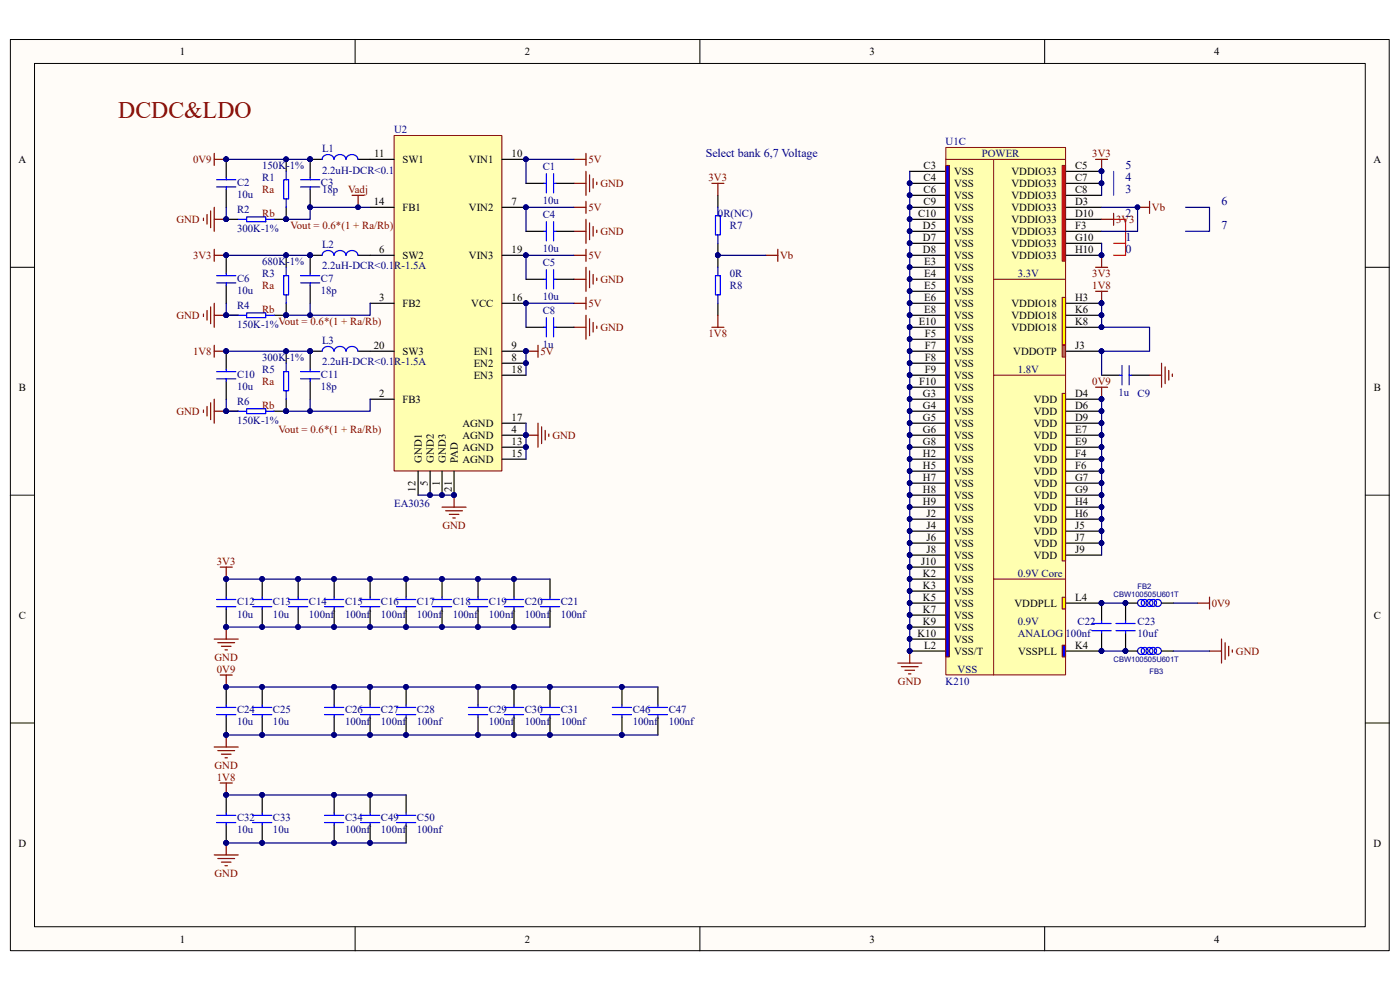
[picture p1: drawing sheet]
<svg xmlns="http://www.w3.org/2000/svg" width="297mm" height="210mm" viewBox="0 0 297 210" stroke-linecap="round" stroke-linejoin="round" font-family="sans-serif">
<path d="M2.2 8.4h292.5v193.3h-292.5z" fill="#fffcf8"/>
<path d="M2.2 8.4h292.5v193.3h-292.5z" fill="none" stroke="#000" stroke-width=".21"/>
<path d="M7.4 13.5h282.2v183.1h-282.2z" fill="#fffcf8"/>
<g fill="none" stroke="#000" stroke-width=".21">
<path d="M7.3 13.5h282.3v183.1h-282.3zM75.3 8.4v5.1M148.5 8.4v5.1M221.6 8.4v5.1M2.2 56.7h5.1M289.7 56.7h5.1M2.2 105h5.1M289.7 105h5.1M2.2 153.4h5.1M289.7 153.4h5.1M75.3 196.6v5.1M148.5 196.6v5.1"/>
<path d="M221.6 196.6v5.1"/>
</g>
<path d="M200.7 31.3h25.4v111.9h-25.4z" fill="#ffffb0"/>
<path d="M200.7 31.3h25.4v111.9h-25.4z" fill="none" stroke="#800000" stroke-width=".21"/>
<g fill="none" stroke="#000" stroke-width=".25">
<path d="M193 36.4h7.6M193 38.9h7.6M226.1 36.4h7.6M226.1 38.9h7.6M193 41.4h7.6M193 44h7.6M193 46.5h7.6M193 49.1h7.6M193 51.6h7.6M193 54.2h7.6M193 56.7h7.6M193 59.2h7.6"/>
<path d="M226.1 41.4h7.6M226.1 44h7.6M226.1 46.5h7.6M226.1 49.1h7.6M226.1 51.6h7.6M226.1 54.2h7.6M193 61.8h7.6M193 64.3h7.6M193 66.9h7.6M193 69.4h7.6M193 72h7.6M193 74.5h7.6"/>
<path d="M193 77.1h7.6M193 79.6h7.6M226.1 64.3h7.6M226.1 66.9h7.6M226.1 69.4h7.6M226.1 74.5h7.6M193 84.7h7.6M193 87.2h7.6M193 89.8h7.6M193 92.3h7.6M193 94.9h7.6M193 97.4h7.6"/>
<path d="M193 100h7.6M193 82.1h7.6M226.1 84.7h7.6M226.1 87.2h7.6M226.1 89.8h7.6M226.1 92.3h7.6M226.1 94.9h7.6M226.1 97.4h7.6M226.1 100h7.6M193 102.5h7.6M193 105h7.6M193 107.6h7.6"/>
<path d="M193 110.1h7.6M193 112.7h7.6M193 115.2h7.6M193 117.8h7.6M226.1 102.5h7.6M226.1 105h7.6M226.1 107.6h7.6M226.1 110.1h7.6M226.1 112.7h7.6M226.1 115.2h7.6M226.1 117.8h7.6M193 120.3h7.6"/>
<path d="M193 122.9h7.6M193 125.4h7.6M193 138.1h7.6M193 127.9h7.6M193 130.5h7.6M193 133h7.6M193 135.6h7.6M226.1 138.1h7.6M226.1 127.9h7.6"/>
</g>
<g fill="#000080" stroke="#000080" stroke-width=".21">
<circle cx="193" cy="38.9" r=".48"/>
<circle cx="233.7" cy="36.3" r=".48"/>
<circle cx="193" cy="41.4" r=".48"/>
<circle cx="233.7" cy="38.9" r=".48"/>
<circle cx="193" cy="44" r=".48"/>
<circle cx="193" cy="46.5" r=".48"/>
<circle cx="233.7" cy="84.7" r=".48"/>
<circle cx="193" cy="49" r=".48"/>
<circle cx="233.7" cy="87.2" r=".48"/>
<circle cx="193" cy="51.6" r=".48"/>
<circle cx="193" cy="54.1" r=".48"/>
<circle cx="233.7" cy="89.8" r=".48"/>
<circle cx="193" cy="56.7" r=".48"/>
<circle cx="193" cy="59.2" r=".48"/>
<circle cx="193" cy="61.8" r=".48"/>
<circle cx="193" cy="64.3" r=".48"/>
<circle cx="233.7" cy="92.3" r=".48"/>
<circle cx="193" cy="66.9" r=".48"/>
<circle cx="233.7" cy="94.8" r=".48"/>
<circle cx="193" cy="69.4" r=".48"/>
<circle cx="233.7" cy="97.4" r=".48"/>
<circle cx="193" cy="71.9" r=".48"/>
<circle cx="233.7" cy="99.9" r=".48"/>
<circle cx="193" cy="74.5" r=".48"/>
<circle cx="193" cy="77" r=".48"/>
<circle cx="193" cy="79.6" r=".48"/>
<circle cx="193" cy="82.1" r=".48"/>
<circle cx="193" cy="84.7" r=".48"/>
<circle cx="193" cy="87.2" r=".48"/>
<circle cx="193" cy="89.8" r=".48"/>
<circle cx="193" cy="92.3" r=".48"/>
<circle cx="233.7" cy="102.5" r=".48"/>
<circle cx="193" cy="94.8" r=".48"/>
<circle cx="233.7" cy="105" r=".48"/>
<circle cx="193" cy="97.4" r=".48"/>
<circle cx="233.7" cy="64.3" r=".48"/>
<circle cx="233.7" cy="107.6" r=".48"/>
<circle cx="193" cy="99.9" r=".48"/>
<circle cx="233.7" cy="110.1" r=".48"/>
<circle cx="193" cy="102.5" r=".48"/>
<circle cx="193" cy="105" r=".48"/>
<circle cx="193" cy="107.6" r=".48"/>
<circle cx="233.7" cy="54.1" r=".48"/>
<circle cx="193" cy="110.1" r=".48"/>
<circle cx="233.7" cy="74.5" r=".48"/>
<circle cx="193" cy="112.6" r=".48"/>
<circle cx="233.7" cy="112.6" r=".48"/>
<circle cx="193" cy="115.2" r=".48"/>
<circle cx="233.7" cy="115.2" r=".48"/>
<circle cx="193" cy="117.7" r=".48"/>
<circle cx="193" cy="120.3" r=".48"/>
<circle cx="193" cy="122.8" r=".48"/>
<circle cx="193" cy="125.4" r=".48"/>
<circle cx="233.7" cy="138.1" r=".48"/>
<circle cx="193" cy="127.9" r=".48"/>
<circle cx="233.7" cy="66.9" r=".48"/>
<circle cx="193" cy="130.5" r=".48"/>
<circle cx="233.7" cy="69.4" r=".48"/>
<circle cx="193" cy="133" r=".48"/>
<circle cx="193" cy="135.5" r=".48"/>
<circle cx="193" cy="138.1" r=".48"/>
<circle cx="233.7" cy="127.9" r=".48"/>
</g>
<path d="M225.4 35.1h.7v20.3h-.7z" fill="#f00"/>
<path d="M225.3 35.1h.8v20.3h-.8z" fill="none" stroke="#800000" stroke-width=".21"/>
<path d="M225.4 63.1h.7v10.1h-.7z" fill="#f90"/>
<path d="M225.3 63.1h.8v10.1h-.8z" fill="none" stroke="#800000" stroke-width=".21"/>
<path d="M225.4 83.5h.7v35.5h-.7z" fill="#ff0"/>
<path d="M225.3 83.4h.8v35.6h-.8z" fill="none" stroke="#800000" stroke-width=".21"/>
<path d="M225.4 73.3h.7v2.4h-.7z" fill="#e69138"/>
<path d="M225.3 73.3h.8v2.4h-.8z" fill="none" stroke="#800000" stroke-width=".21"/>
<path d="M225.4 126.7h.7v2.5h-.7z" fill="#f1c232"/>
<path d="M225.3 126.7h.8v2.5h-.8z" fill="none" stroke="#800000" stroke-width=".21"/>
<path d="M200.7 35.1h.7v104.3h-.7z" fill="#00f"/>
<path d="M200.7 35.1h.7v104.3h-.7z" fill="none" stroke="#800000" stroke-width=".21"/>
<path d="M225.4 136.9h.7v2.5h-.7z" fill="#00f"/>
<path d="M200.6 33.8h25.5M210.8 33.8v109.4M210.8 59.2h15.3M210.8 79.6h15.3M210.8 122.9h15.3M225.3 136.9h.8v2.5h-.8z" fill="none" stroke="#800000" stroke-width=".21"/>
<g fill="#000080" stroke="#000080" stroke-width=".21">
<circle cx="193" cy="38.9" r=".48"/>
<circle cx="233.7" cy="36.3" r=".48"/>
<circle cx="193" cy="41.4" r=".48"/>
<circle cx="233.7" cy="38.9" r=".48"/>
<circle cx="193" cy="44" r=".48"/>
<circle cx="193" cy="46.5" r=".48"/>
<circle cx="233.7" cy="84.7" r=".48"/>
<circle cx="193" cy="49" r=".48"/>
<circle cx="233.7" cy="87.2" r=".48"/>
<circle cx="193" cy="51.6" r=".48"/>
<circle cx="193" cy="54.1" r=".48"/>
<circle cx="233.7" cy="89.8" r=".48"/>
<circle cx="193" cy="56.7" r=".48"/>
<circle cx="193" cy="59.2" r=".48"/>
<circle cx="193" cy="61.8" r=".48"/>
<circle cx="193" cy="64.3" r=".48"/>
<circle cx="233.7" cy="92.3" r=".48"/>
<circle cx="193" cy="66.9" r=".48"/>
<circle cx="233.7" cy="94.8" r=".48"/>
<circle cx="193" cy="69.4" r=".48"/>
<circle cx="233.7" cy="97.4" r=".48"/>
<circle cx="193" cy="71.9" r=".48"/>
<circle cx="233.7" cy="99.9" r=".48"/>
<circle cx="193" cy="74.5" r=".48"/>
<circle cx="193" cy="77" r=".48"/>
<circle cx="193" cy="79.6" r=".48"/>
<circle cx="193" cy="82.1" r=".48"/>
<circle cx="193" cy="84.7" r=".48"/>
<circle cx="193" cy="87.2" r=".48"/>
<circle cx="193" cy="89.8" r=".48"/>
<circle cx="193" cy="92.3" r=".48"/>
<circle cx="233.7" cy="102.5" r=".48"/>
<circle cx="193" cy="94.8" r=".48"/>
<circle cx="233.7" cy="105" r=".48"/>
<circle cx="193" cy="97.4" r=".48"/>
<circle cx="233.7" cy="64.3" r=".48"/>
<circle cx="233.7" cy="107.6" r=".48"/>
<circle cx="193" cy="99.9" r=".48"/>
<circle cx="233.7" cy="110.1" r=".48"/>
<circle cx="193" cy="102.5" r=".48"/>
<circle cx="193" cy="105" r=".48"/>
<circle cx="193" cy="107.6" r=".48"/>
<circle cx="233.7" cy="54.1" r=".48"/>
<circle cx="193" cy="110.1" r=".48"/>
<circle cx="233.7" cy="74.5" r=".48"/>
<circle cx="193" cy="112.6" r=".48"/>
<circle cx="233.7" cy="112.6" r=".48"/>
<circle cx="193" cy="115.2" r=".48"/>
<circle cx="233.7" cy="115.2" r=".48"/>
<circle cx="193" cy="117.7" r=".48"/>
<circle cx="193" cy="120.3" r=".48"/>
<circle cx="193" cy="122.8" r=".48"/>
<circle cx="193" cy="125.4" r=".48"/>
<circle cx="233.7" cy="138.1" r=".48"/>
<circle cx="193" cy="127.9" r=".48"/>
<circle cx="233.7" cy="66.9" r=".48"/>
<circle cx="193" cy="130.5" r=".48"/>
<circle cx="233.7" cy="69.4" r=".48"/>
<circle cx="193" cy="133" r=".48"/>
<circle cx="193" cy="135.5" r=".48"/>
<circle cx="193" cy="138.1" r=".48"/>
<circle cx="233.7" cy="127.9" r=".48"/>
<circle cx="48" cy="33.8" r=".48"/>
<circle cx="65.8" cy="33.8" r=".48"/>
</g>
<g fill="none" stroke="#800000" stroke-width=".25">
<path d="M45.5 33.8h2.5M45.5 32.5v2.6M121.8 33.8h2.5M124.3 32.5v2.6M232.4 33.8h2.6M233.7 33.8v2.6M232.4 61.8h2.6M233.7 61.8v2.5M232.4 82.1h2.6M233.7 82.1v2.6M193 138.1v2.6M256.6 138.1h2.5"/>
<path d="M259.1 135.6v5.1M259.9 136.3v3.6M260.7 137.1v2M261.4 137.9v.5M190.5 140.7h5M191.2 141.4h3.6M192 142.2h2M192.7 142.9h.6"/>
</g>
<path d="M65.8 33.8h2.5M76 33.8h2.5" fill="none" stroke="#000" stroke-width=".25"/>
<path d="M70.8 33.8a1.27 1.27 0 0 0-1.2-1 1.27 1.27 0 0 0-1.3 1M73.4 33.8a1.27 1.27 0 0 0-1.3-1 1.27 1.27 0 0 0-1.2 1M75.9 33.8a1.27 1.27 0 0 0-1.2-1 1.27 1.27 0 0 0-1.3 1" fill="none" stroke="#00f" stroke-width=".25"/>
<path d="M83.7 28.8h22.8v71.1h-22.8z" fill="#ffffb0"/>
<path d="M83.6 28.7h22.9v71.2h-22.9z" fill="none" stroke="#800000" stroke-width=".21"/>
<g fill="none" stroke="#000" stroke-width=".25">
<path d="M48 33.8v3.8M60.7 33.8v2.6M65.8 33.8v3.8M78.5 33.8h5.1M106.5 33.8h5.1M111.6 38.9h3.8M118 38.9h3.8M48 40.2v3.8M48 54.2v3.8M48 46.5h2.5M60.7 44v2.5h-2.5M60.7 54.2v2.5"/>
<path d="M65.8 40.2v3.8M68.3 54.2h-2.5v3.8M76 54.2h7.6M78.5 44h5.1M106.5 54.2h5.1M106.5 44h5.1M111.6 49.1h3.8M111.6 59.2h3.8M118 49.1h3.8M118 59.2h3.8M152.3 41.4v2.6M152.3 51.6v5.1"/>
<path d="M48 60.5v3.8M48 74.5v3.8M48 66.9h2.5M60.7 64.3v2.6h-2.5M60.7 74.5v2.6M65.8 60.5v3.8M68.3 74.5h-2.5v3.8M76 74.5h7.6M78.5 64.3h5.1M106.5 64.3h5.1M106.5 77.1h5.1M106.5 74.5h5.1"/>
<path d="M106.5 79.6h5.1M111.6 69.4h3.8M118 69.4h3.8M152.3 64.3v2.6M233.7 79.6h3.8M240.1 79.6h3.8M48 80.9v3.8M48 87.2h2.5M60.7 84.7v2.5h-2.5M65.8 80.9v3.8M78.5 84.7h5.1M88.7 100v5"/>
<path d="M91.2 100v5M93.8 100v5M96.3 100v5M106.5 92.3h5.1M106.5 94.9h5.1M106.5 97.4h5.1M106.5 89.8h5.1M48 122.9v3.8M48 129.2v3.8M55.6 122.9v3.8M55.6 129.2v3.8M63.3 122.9v3.8"/>
<path d="M63.3 129.2v3.8M70.9 122.9v3.8M70.9 129.2v3.8M78.5 122.9v3.8M78.5 129.2v3.8M86.2 122.9v3.8M86.2 129.2v3.8M93.8 122.9v3.8M93.8 129.2v3.8M101.4 122.9v3.8M101.4 129.2v3.8M109 122.9v3.8"/>
<path d="M109 129.2v3.8M116.7 122.9v3.8M116.7 129.2v3.8M233.7 127.9v3.9M233.7 134.3v3.8M238.8 134.3v3.8h2.5M241.3 127.9h-2.5v3.9M246.4 127.9h2.6M246.4 138.1h2.6M48 145.7v3.9M48 152.1v3.8M55.6 145.7v3.9"/>
<path d="M55.6 152.1v3.8M70.9 145.7v3.9M70.9 152.1v3.8M78.5 145.7v3.9M78.5 152.1v3.8M86.2 145.7v3.9M86.2 152.1v3.8M101.4 145.7v3.9M101.4 152.1v3.8M109 145.7v3.9M109 152.1v3.8M116.7 145.7v3.9"/>
<path d="M116.7 152.1v3.8M131.9 145.7v3.9M131.9 152.1v3.8M139.6 145.7v3.9M139.6 152.1v3.8M48 168.6v3.9M48 175v3.8M55.6 168.6v3.9M55.6 175v3.8M70.9 168.6v3.9M70.9 175v3.8M78.5 168.6v3.9"/>
<path d="M78.5 175v3.8M86.2 168.6v3.9M86.2 175v3.8"/>
</g>
<g fill="#000080" stroke="#000080" stroke-width=".21">
<circle cx="93.8" cy="105" r=".48"/>
<circle cx="111.6" cy="92.3" r=".48"/>
<circle cx="91.2" cy="105" r=".48"/>
<circle cx="111.6" cy="44" r=".48"/>
<circle cx="111.6" cy="77" r=".48"/>
<circle cx="111.6" cy="74.5" r=".48"/>
<circle cx="111.6" cy="33.8" r=".48"/>
<circle cx="111.6" cy="94.8" r=".48"/>
<circle cx="111.6" cy="64.3" r=".48"/>
<circle cx="111.6" cy="54.1" r=".48"/>
<circle cx="96.3" cy="105" r=".48"/>
<circle cx="60.7" cy="33.8" r=".48"/>
<circle cx="60.7" cy="46.5" r=".48"/>
<circle cx="65.8" cy="44" r=".48"/>
<circle cx="65.8" cy="33.8" r=".48"/>
<circle cx="48" cy="33.8" r=".48"/>
<circle cx="48" cy="46.5" r=".48"/>
<circle cx="48" cy="74.5" r=".48"/>
<circle cx="65.8" cy="54.1" r=".48"/>
<circle cx="60.7" cy="54.1" r=".48"/>
<circle cx="60.7" cy="66.9" r=".48"/>
<circle cx="48" cy="54.1" r=".48"/>
<circle cx="48" cy="66.9" r=".48"/>
<circle cx="65.8" cy="74.5" r=".48"/>
<circle cx="60.7" cy="74.5" r=".48"/>
<circle cx="60.7" cy="87.2" r=".48"/>
<circle cx="48" cy="87.2" r=".48"/>
<circle cx="238.8" cy="127.9" r=".48"/>
<circle cx="238.8" cy="138.1" r=".48"/>
<circle cx="233.7" cy="127.9" r=".48"/>
<circle cx="233.7" cy="138.1" r=".48"/>
<circle cx="48" cy="133" r=".48"/>
<circle cx="48" cy="122.8" r=".48"/>
<circle cx="55.6" cy="133" r=".48"/>
<circle cx="55.6" cy="122.8" r=".48"/>
<circle cx="63.2" cy="133" r=".48"/>
<circle cx="63.2" cy="122.8" r=".48"/>
<circle cx="70.9" cy="133" r=".48"/>
<circle cx="70.9" cy="122.8" r=".48"/>
<circle cx="78.5" cy="133" r=".48"/>
<circle cx="78.5" cy="122.8" r=".48"/>
<circle cx="86.1" cy="133" r=".48"/>
<circle cx="86.1" cy="122.8" r=".48"/>
<circle cx="93.8" cy="133" r=".48"/>
<circle cx="93.8" cy="122.8" r=".48"/>
<circle cx="101.4" cy="133" r=".48"/>
<circle cx="101.4" cy="122.8" r=".48"/>
<circle cx="109" cy="133" r=".48"/>
<circle cx="109" cy="122.8" r=".48"/>
<circle cx="48" cy="155.9" r=".48"/>
<circle cx="48" cy="145.7" r=".48"/>
<circle cx="55.6" cy="155.9" r=".48"/>
<circle cx="55.6" cy="145.7" r=".48"/>
<circle cx="70.9" cy="155.9" r=".48"/>
<circle cx="70.9" cy="145.7" r=".48"/>
<circle cx="78.5" cy="155.9" r=".48"/>
<circle cx="78.5" cy="145.7" r=".48"/>
<circle cx="86.1" cy="155.9" r=".48"/>
<circle cx="86.1" cy="145.7" r=".48"/>
<circle cx="101.4" cy="155.9" r=".48"/>
<circle cx="101.4" cy="145.7" r=".48"/>
<circle cx="109" cy="155.9" r=".48"/>
<circle cx="109" cy="145.7" r=".48"/>
<circle cx="116.7" cy="155.9" r=".48"/>
<circle cx="116.7" cy="145.7" r=".48"/>
<circle cx="48" cy="178.8" r=".48"/>
<circle cx="48" cy="168.6" r=".48"/>
<circle cx="55.6" cy="178.8" r=".48"/>
<circle cx="55.6" cy="168.6" r=".48"/>
<circle cx="70.9" cy="178.8" r=".48"/>
<circle cx="70.9" cy="168.6" r=".48"/>
<circle cx="78.5" cy="178.8" r=".48"/>
<circle cx="78.5" cy="168.6" r=".48"/>
<circle cx="152.3" cy="54.1" r=".48"/>
<circle cx="233.7" cy="54.1" r=".48"/>
<circle cx="241.3" cy="44" r=".48"/>
<circle cx="76" cy="44" r=".48"/>
<circle cx="131.9" cy="155.9" r=".48"/>
<circle cx="131.9" cy="145.7" r=".48"/>
<circle cx="193" cy="38.9" r=".48"/>
<circle cx="193" cy="41.4" r=".48"/>
<circle cx="193" cy="44" r=".48"/>
<circle cx="193" cy="46.5" r=".48"/>
<circle cx="193" cy="49" r=".48"/>
<circle cx="193" cy="51.6" r=".48"/>
<circle cx="193" cy="54.1" r=".48"/>
<circle cx="193" cy="56.7" r=".48"/>
<circle cx="193" cy="59.2" r=".48"/>
<circle cx="193" cy="61.8" r=".48"/>
<circle cx="193" cy="64.3" r=".48"/>
<circle cx="193" cy="66.9" r=".48"/>
<circle cx="193" cy="69.4" r=".48"/>
<circle cx="193" cy="71.9" r=".48"/>
<circle cx="193" cy="74.5" r=".48"/>
<circle cx="193" cy="77" r=".48"/>
<circle cx="193" cy="79.6" r=".48"/>
<circle cx="193" cy="82.1" r=".48"/>
<circle cx="193" cy="84.7" r=".48"/>
<circle cx="193" cy="87.2" r=".48"/>
<circle cx="193" cy="89.8" r=".48"/>
<circle cx="193" cy="92.3" r=".48"/>
<circle cx="193" cy="94.8" r=".48"/>
<circle cx="193" cy="97.4" r=".48"/>
<circle cx="193" cy="99.9" r=".48"/>
<circle cx="193" cy="102.5" r=".48"/>
<circle cx="193" cy="105" r=".48"/>
<circle cx="193" cy="107.6" r=".48"/>
<circle cx="193" cy="110.1" r=".48"/>
<circle cx="193" cy="112.6" r=".48"/>
<circle cx="193" cy="115.2" r=".48"/>
<circle cx="193" cy="117.7" r=".48"/>
<circle cx="193" cy="120.3" r=".48"/>
<circle cx="193" cy="122.8" r=".48"/>
<circle cx="193" cy="125.4" r=".48"/>
<circle cx="193" cy="127.9" r=".48"/>
<circle cx="193" cy="130.5" r=".48"/>
<circle cx="193" cy="133" r=".48"/>
<circle cx="193" cy="135.5" r=".48"/>
<circle cx="193" cy="138.1" r=".48"/>
<circle cx="233.7" cy="84.7" r=".48"/>
<circle cx="233.7" cy="87.2" r=".48"/>
<circle cx="233.7" cy="89.8" r=".48"/>
<circle cx="233.7" cy="92.3" r=".48"/>
<circle cx="233.7" cy="94.8" r=".48"/>
<circle cx="233.7" cy="97.4" r=".48"/>
<circle cx="233.7" cy="99.9" r=".48"/>
<circle cx="233.7" cy="102.5" r=".48"/>
<circle cx="233.7" cy="105" r=".48"/>
<circle cx="233.7" cy="107.6" r=".48"/>
<circle cx="233.7" cy="110.1" r=".48"/>
<circle cx="233.7" cy="112.6" r=".48"/>
<circle cx="233.7" cy="115.2" r=".48"/>
<circle cx="65.8" cy="66.9" r=".48"/>
<circle cx="65.8" cy="87.2" r=".48"/>
<circle cx="233.7" cy="36.3" r=".48"/>
<circle cx="233.7" cy="38.9" r=".48"/>
<circle cx="233.7" cy="74.5" r=".48"/>
<circle cx="233.7" cy="69.4" r=".48"/>
<circle cx="233.7" cy="66.9" r=".48"/>
<circle cx="233.7" cy="64.3" r=".48"/>
</g>
<g fill="none" stroke="#00f" stroke-width=".25">
<path d="M46 38.1h4M46 39.7h4M48 37.6v.5M48 39.7v.5M60.2 38.1h1v4.1h-1zM60.7 36.4v1.7M63.8 38.1h4M63.8 39.7h4M65.8 37.6v.5M65.8 39.7v.5M115.4 38.9h.5M115.9 36.9v4"/>
<path d="M117.4 36.9v4M117.4 38.9h.6M46 58.5h4M48 58v.5M50.5 46.5h1.8M52.3 46h4.1v1h-4.1zM56.4 46.5h1.8M60.2 58.5h1v4.1h-1zM60.7 42.2v1.8M60.7 56.7v1.8M63.8 58.5h4M65.8 58v.5"/>
<path d="M70.8 54.2a1.27 1.27 0 0 0-1.2-1.1 1.27 1.27 0 0 0-1.3 1.1M73.4 54.2a1.27 1.27 0 0 0-1.3-1.1 1.27 1.27 0 0 0-1.2 1.1M75.9 54.2a1.27 1.27 0 0 0-1.2-1.1 1.27 1.27 0 0 0-1.3 1.1M115.4 49.1h.5M115.4 59.2h.5M115.9 47v4.1M115.9 57.2v4.1M117.4 47v4.1M117.4 57.2v4.1M117.4 49.1h.6M117.4 59.2h.6M151.8 45.8h1v4h-1z"/>
<path d="M151.8 58.5h1v4.1h-1zM152.3 44v1.8M152.3 49.8v1.8M152.3 56.7v1.8M46 60h4M46 78.8h4M48 60v.5M48 78.3v.5M50.5 66.9h1.8M52.3 66.4h4.1v1h-4.1zM56.4 66.9h1.8M60.2 78.8h1v4.1h-1z"/>
<path d="M60.7 62.6v1.7M60.7 77.1v1.7M63.8 60h4M63.8 78.8h4M65.8 60v.5M65.8 78.3v.5M70.8 74.5a1.27 1.27 0 0 0-1.2-1 1.27 1.27 0 0 0-1.3 1M73.4 74.5a1.27 1.27 0 0 0-1.3-1 1.27 1.27 0 0 0-1.2 1M75.9 74.5a1.27 1.27 0 0 0-1.2-1 1.27 1.27 0 0 0-1.3 1M115.4 69.4h.5M115.9 67.4v4.1M117.4 67.4v4.1"/>
<path d="M117.4 69.4h.6M152.3 62.6v1.7M237.5 79.6h.5M238 77.6v4M239.6 77.6v4M239.6 79.6h.5M46 80.4h4M48 80.4v.5M50.5 87.2h1.8M52.3 86.7h4.1v1h-4.1zM56.4 87.2h1.8M60.7 82.9v1.8"/>
<path d="M63.8 80.4h4M65.8 80.4v.5M46 127.2h4M46 128.7h4M48 126.7v.5M48 128.7v.5M53.6 127.2h4.1M53.6 128.7h4.1M55.6 126.7v.5M55.6 128.7v.5M61.2 127.2h4.1M61.2 128.7h4.1"/>
<path d="M63.3 126.7v.5M63.3 128.7v.5M68.9 127.2h4M68.9 128.7h4M70.9 126.7v.5M70.9 128.7v.5M76.5 127.2h4.1M76.5 128.7h4.1M78.5 126.7v.5M78.5 128.7v.5M84.1 127.2h4.1M84.1 128.7h4.1"/>
<path d="M86.2 126.7v.5M86.2 128.7v.5M91.7 127.2h4.1M91.7 128.7h4.1M93.8 126.7v.5M93.8 128.7v.5M99.4 127.2h4.1M99.4 128.7h4.1M101.4 126.7v.5M101.4 128.7v.5M107 127.2h4.1M107 128.7h4.1"/>
<path d="M109 126.7v.5M109 128.7v.5M114.6 127.2h4.1M114.6 128.7h4.1M116.7 126.7v.5M116.7 128.7v.5M231.7 133.8h4M231.7 132.3h4M233.7 131.8v.5M233.7 133.8v.5M236.8 133.8h4M236.8 132.3h4"/>
<path d="M238.8 131.8v.5M238.8 133.8v.5M46 150.1h4M46 151.6h4M48 149.6v.5M48 151.6v.5M53.6 150.1h4.1M53.6 151.6h4.1M55.6 149.6v.5M55.6 151.6v.5M68.9 150.1h4M68.9 151.6h4"/>
<path d="M70.9 149.6v.5M70.9 151.6v.5M76.5 150.1h4.1M76.5 151.6h4.1M78.5 149.6v.5M78.5 151.6v.5M84.1 150.1h4.1M84.1 151.6h4.1M86.2 149.6v.5M86.2 151.6v.5M99.4 150.1h4.1M99.4 151.6h4.1"/>
<path d="M101.4 149.6v.5M101.4 151.6v.5M107 150.1h4.1M107 151.6h4.1M109 149.6v.5M109 151.6v.5M114.6 150.1h4.1M114.6 151.6h4.1M116.7 149.6v.5M116.7 151.6v.5M129.9 150.1h4.1M129.9 151.6h4.1"/>
<path d="M131.9 149.6v.5M131.9 151.6v.5M137.5 150.1h4.1M137.5 151.6h4.1M139.6 149.6v.5M139.6 151.6v.5M46 173h4M46 174.5h4M48 172.5v.5M48 174.5v.5M53.6 173h4.1M53.6 174.5h4.1"/>
<path d="M55.6 172.5v.5M55.6 174.5v.5M68.9 173h4M68.9 174.5h4M70.9 172.5v.5M70.9 174.5v.5M76.5 173h4.1M76.5 174.5h4.1M78.5 172.5v.5M78.5 174.5v.5M84.1 173h4.1M84.1 174.5h4.1"/>
<path d="M86.2 172.5v.5M86.2 174.5v.5"/>
<circle cx="242.1" cy="138.1" r=".74"/>
<circle cx="242.1" cy="127.9" r=".74"/>
<circle cx="242.8" cy="138.1" r=".74"/>
<circle cx="242.8" cy="127.9" r=".74"/>
<circle cx="243.9" cy="127.9" r=".74"/>
<circle cx="243.9" cy="138.1" r=".74"/>
<circle cx="244.6" cy="138.1" r=".74"/>
<circle cx="244.6" cy="127.9" r=".74"/>
<circle cx="245.6" cy="127.9" r=".74"/>
<circle cx="245.6" cy="138.1" r=".74"/>
</g>
<g fill="none" stroke="#800000" stroke-width=".25">
<path d="M121.8 38.9h2.5M124.3 36.4v5M125.1 37.1v3.6M125.8 37.9v2M126.6 38.6v.6M151 38.9h2.6M152.3 38.9v2.5M43.2 46.3v.5M43.9 45.5v2M44.7 44.7v3.6M45.5 44v5.1M45.5 52.9v2.5"/>
<path d="M45.5 46.5h2.5M45.5 54.2h2.5M74.7 41.4h2.5M76 41.4v2.6M121.8 44h2.5M121.8 49.1h2.5M121.8 54.2h2.5M121.8 59.2h2.5M124.3 42.7v2.6M124.3 46.5v5.1M124.3 52.9v2.5M124.3 56.7v5.1"/>
<path d="M125.1 47.3v3.6M125.1 57.5v3.5M125.8 48.1v2M125.8 58.2v2.1M126.6 48.8v.5M126.6 59v.5M162.5 54.2h2.5M165 52.9v2.5M232.4 56.7h2.6M233.7 46.5h2.5M233.7 54.2v2.5M236.2 45.3v2.5"/>
<path d="M241.3 44h2.6M243.9 42.7v2.6M43.2 66.6v.5M43.9 65.9v2M44.7 65.1v3.6M45.5 64.3v5.1M45.5 73.2v2.6M45.5 74.5h2.5M45.5 66.9h2.5M111.6 74.5h2.5M114.1 73.2v2.6M121.8 64.3h2.5"/>
<path d="M121.8 69.4h2.5M124.3 63.1v2.5M124.3 66.9v5.1M125.1 67.6v3.6M125.8 68.4v2M126.6 69.2v.5M151 69.4h2.6M152.3 66.9v2.5M243.9 79.6h2.5M246.4 77.1v5M247.2 77.8v3.6M248 78.6v2"/>
<path d="M248.7 79.3v.6M43.2 87v.5M43.9 86.2v2.1M44.7 85.5v3.5M45.5 84.7v5.1M45.5 87.2h2.5M111.6 92.3h2.5M114.1 89.8v5.1M114.9 90.5v3.6M115.7 91.3v2M116.4 92.1v.5M93.8 107.6h5.1"/>
<path d="M94.5 108.3h3.6M95.3 109.1h2M96.1 109.9h.5M96.3 105v2.6M45.5 135.6h5M46.2 136.3h3.6M46.7 120.3h2.6M47 137.1h2M47.7 137.9h.5M48 120.3v2.6M48 133v2.6M254.1 127.9h2.5"/>
<path d="M256.6 126.7v2.5M45.5 158.5h5M46.2 159.2h3.6M46.7 143.2h2.6M47 160h2M48 143.2v2.5M48 155.9v2.6M46.7 166.1h2.6M47.7 160.8h.5M48 166.1v2.5M48 178.8v2.6M45.5 181.4h5"/>
<path d="M46.2 182.1h3.6M47 182.9h2M47.7 183.7h.5"/>
</g>
<path d="M236.2 36.4v5" fill="none" stroke="#009cca" stroke-width=".25"/>
<path d="M236.2 46.5h2.6v5.1h-2.6M238.8 51.6v2.6h-2.6" fill="none" stroke="#ee0e22" stroke-width=".25"/>
<path d="M251.5 44h5.1v5.1h-5.1" fill="none" stroke="#11037f" stroke-width=".25"/>
<g fill="none" stroke="#000080" stroke-width=".25">
<path d="M48 33.8h17.8M121.8 33.8h-10.2v5.1M193 36.4v101.7M233.7 36.4v5M48 54.2h17.8M48 44v2.5M78.5 44h-12.7v2.5h-5.1M121.8 44h-10.2v5.1M121.8 54.2h-10.2v5M152.3 54.2h10.2M233.7 44h7.6v5.1h-7.6M233.7 51.6v2.6"/>
<path d="M48 64.3v2.6h2.5M48 74.5h17.8M65.8 64.3v2.6M78.5 64.3v2.6h-17.8M111.6 74.5v5.1M121.8 64.3h-10.2v5.1M233.7 64.3v5.1h10.2v5.1h-10.2v5.1M48 84.7v2.5h2.5M65.8 84.7v2.5M78.5 84.7v2.5h-17.8M111.6 89.8v7.6M233.7 84.7v33.1"/>
<path d="M88.7 105h7.6M48 133h68.7M48 122.9h68.7M233.7 127.9h5.1M233.7 138.1h5.1M249 127.9h5.1M249 138.1h7.6M48 145.7h91.6M48 155.9h91.6M48 178.8h38.2M48 168.6h38.2"/>
</g>
<text font-size="5" fill="#800000" x="25.1" y="25.1">DCDC&amp;LDO</text>
<g font-size="2.5" fill="#000080">
<text x="149.7" y="33.3">Select bank 6,7 Voltage</text>
<text x="238.8" y="35.8">5</text>
<text x="238.8" y="38.4">4</text>
<text x="238.8" y="40.9">3</text>
<text x="238.8" y="46">2</text>
<text x="259.2" y="43.4">6</text>
<text x="238.8" y="51.1">1</text>
<text x="238.8" y="53.6">0</text>
<text x="259.2" y="48.5">7</text>
</g>
<g font-size="2.3">
<text x="38.2" y="11.7">1</text>
<text x="111.3" y="11.7">2</text>
<text x="184.5" y="11.7">3</text>
<text x="257.6" y="11.7">4</text>
<text x="3.9" y="34.6">A</text>
<text x="79.4" y="33.3">11</text>
<text x="85.4" y="34.6">SW1</text>
<text x="99.5" y="34.6">VIN1</text>
<text x="108.5" y="33.3">10</text>
<text x="195.9" y="35.9">C3</text>
<text x="228.1" y="35.9">C5</text>
<text x="291.4" y="34.6">A</text>
<text x="195.9" y="38.4">C4</text>
<text x="195.9" y="40.9">C6</text>
<text x="202.4" y="37.1">VSS</text>
<text x="202.4" y="39.7">VSS</text>
<text x="214.6" y="37.1">VDDIO33</text>
<text x="214.6" y="39.7">VDDIO33</text>
<text x="228.1" y="38.4">C7</text>
<text x="228.1" y="40.9">C8</text>
<text x="79.3" y="43.5">14</text>
<text x="85.4" y="44.7">FB1</text>
<text x="99.5" y="44.7">VIN2</text>
<text x="108.5" y="43.5">7</text>
<text x="194.8" y="46">C10</text>
<text x="195.9" y="43.5">C9</text>
<text x="202.4" y="42.2">VSS</text>
<text x="202.4" y="44.7">VSS</text>
<text x="202.4" y="47.3">VSS</text>
<text x="214.6" y="42.2">VDDIO33</text>
<text x="214.6" y="44.7">VDDIO33</text>
<text x="214.6" y="47.3">VDDIO33</text>
<text x="228.1" y="43.5">D3</text>
<text x="228.1" y="46">D10</text>
<text x="80.4" y="53.7">6</text>
<text x="108.5" y="53.7">19</text>
<text x="195.8" y="48.6">D5</text>
<text x="195.8" y="51.1">D7</text>
<text x="195.8" y="53.7">D8</text>
<text x="202.4" y="49.8">VSS</text>
<text x="202.4" y="52.4">VSS</text>
<text x="214.6" y="49.8">VDDIO33</text>
<text x="214.6" y="52.4">VDDIO33</text>
<text x="228.1" y="48.6">F3</text>
<text x="228.1" y="51.1">G10</text>
<text x="228.1" y="53.7">H10</text>
<text x="85.4" y="54.9">SW2</text>
<text x="99.5" y="54.9">VIN3</text>
<text x="196" y="56.2">E3</text>
<text x="196" y="58.8">E4</text>
<text x="202.4" y="54.9">VSS</text>
<text x="202.4" y="57.5">VSS</text>
<text x="214.6" y="54.9">VDDIO33</text>
<text x="80.4" y="63.8">3</text>
<text x="85.4" y="65.1">FB2</text>
<text x="100" y="65.1">VCC</text>
<text x="108.5" y="63.8">16</text>
<text x="196" y="61.3">E5</text>
<text x="196" y="63.8">E6</text>
<text x="202.4" y="60">VSS</text>
<text x="202.4" y="62.6">VSS</text>
<text x="202.4" y="65.1">VSS</text>
<text x="214.6" y="65.1">VDDIO18</text>
<text x="228.1" y="63.8">H3</text>
<text x="194.9" y="68.9">E10</text>
<text x="196" y="66.4">E8</text>
<text x="196.2" y="71.5">F5</text>
<text x="202.4" y="67.6">VSS</text>
<text x="202.4" y="70.2">VSS</text>
<text x="214.6" y="67.6">VDDIO18</text>
<text x="214.6" y="70.2">VDDIO18</text>
<text x="228.1" y="66.4">K6</text>
<text x="228.1" y="68.9">K8</text>
<text x="79.3" y="74">20</text>
<text x="85.4" y="75.3">SW3</text>
<text x="100.5" y="77.9">EN2</text>
<text x="100.5" y="75.3">EN1</text>
<text x="108.5" y="76.6">8</text>
<text x="108.5" y="74">9</text>
<text x="196.2" y="74">F7</text>
<text x="196.2" y="76.6">F8</text>
<text x="202.4" y="72.7">VSS</text>
<text x="202.4" y="75.3">VSS</text>
<text x="202.4" y="77.9">VSS</text>
<text x="215" y="75.3">VDDOTP</text>
<text x="228.1" y="74">J3</text>
<text x="4" y="82.9">B</text>
<text x="100.5" y="80.4">EN3</text>
<text x="108.5" y="79.1">18</text>
<text x="195" y="81.7">F10</text>
<text x="196.2" y="79.1">F9</text>
<text x="202.4" y="80.4">VSS</text>
<text x="202.4" y="82.9">VSS</text>
<text x="291.5" y="82.9">B</text>
<text x="80.4" y="84.2">2</text>
<text x="85.4" y="85.5">FB3</text>
<text x="108.5" y="89.3">17</text>
<text x="195.8" y="84.2">G3</text>
<text x="195.8" y="86.7">G4</text>
<text x="195.8" y="89.3">G5</text>
<text x="202.4" y="85.5">VSS</text>
<text x="202.4" y="88">VSS</text>
<text x="219.3" y="85.5">VDD</text>
<text x="219.3" y="88">VDD</text>
<text x="228.1" y="84.2">D4</text>
<text x="228.1" y="86.7">D6</text>
<text x="228.1" y="89.3">D9</text>
<text x="98.1" y="93.1">AGND</text>
<text x="98.1" y="95.6">AGND</text>
<text x="98.1" y="90.6">AGND</text>
<text x="108.5" y="91.8">4</text>
<text x="108.5" y="94.4">13</text>
<text x="195.8" y="91.8">G6</text>
<text x="195.8" y="94.4">G8</text>
<text x="202.4" y="90.6">VSS</text>
<text x="202.4" y="93.1">VSS</text>
<text x="202.4" y="95.6">VSS</text>
<text x="219.3" y="90.6">VDD</text>
<text x="219.3" y="93.1">VDD</text>
<text x="219.3" y="95.6">VDD</text>
<text x="228.1" y="91.8">E7</text>
<text x="228.1" y="94.4">E9</text>
<text x="89.5" y="98.2" transform="rotate(-90 89.5 98.2)">GND1</text>
<text x="92" y="98.2" transform="rotate(-90 92 98.2)">GND2</text>
<text x="94.6" y="98.2" transform="rotate(-90 94.6 98.2)">GND3</text>
<text x="97.1" y="98.2" transform="rotate(-90 97.1 98.2)">PAD</text>
<text x="98.1" y="98.2">AGND</text>
<text x="108.5" y="96.9">15</text>
<text x="195.8" y="96.9">H2</text>
<text x="195.8" y="99.4">H5</text>
<text x="195.8" y="102">H7</text>
<text x="202.4" y="98.2">VSS</text>
<text x="202.4" y="100.7">VSS</text>
<text x="219.3" y="98.2">VDD</text>
<text x="219.3" y="100.7">VDD</text>
<text x="228.1" y="96.9">F4</text>
<text x="228.1" y="99.4">F6</text>
<text x="228.1" y="102">G7</text>
<text x="88.2" y="104.3" transform="rotate(-90 88.2 104.3)">12</text>
<text x="90.8" y="103.1" transform="rotate(-90 90.8 103.1)">5</text>
<text x="93.3" y="103.1" transform="rotate(-90 93.3 103.1)">1</text>
<text x="95.8" y="104.3" transform="rotate(-90 95.8 104.3)">21</text>
<text x="195.8" y="104.6">H8</text>
<text x="195.8" y="107.1">H9</text>
<text x="202.4" y="103.3">VSS</text>
<text x="202.4" y="105.8">VSS</text>
<text x="219.3" y="103.3">VDD</text>
<text x="219.3" y="105.8">VDD</text>
<text x="228.1" y="104.6">G9</text>
<text x="228.1" y="107.1">H4</text>
<text x="196.6" y="109.6">J2</text>
<text x="196.6" y="112.2">J4</text>
<text x="202.4" y="108.4">VSS</text>
<text x="202.4" y="110.9">VSS</text>
<text x="202.4" y="113.5">VSS</text>
<text x="219.3" y="108.4">VDD</text>
<text x="219.3" y="110.9">VDD</text>
<text x="219.3" y="113.5">VDD</text>
<text x="228.1" y="109.6">H6</text>
<text x="228.1" y="112.2">J5</text>
<text x="195.4" y="119.8">J10</text>
<text x="196.6" y="114.7">J6</text>
<text x="196.6" y="117.3">J8</text>
<text x="202.4" y="116">VSS</text>
<text x="202.4" y="118.5">VSS</text>
<text x="219.3" y="116">VDD</text>
<text x="219.3" y="118.5">VDD</text>
<text x="228.1" y="114.7">J7</text>
<text x="228.1" y="117.3">J9</text>
<text x="195.8" y="122.3">K2</text>
<text x="195.8" y="124.9">K3</text>
<text x="202.4" y="121.1">VSS</text>
<text x="202.4" y="123.6">VSS</text>
<text x="4" y="131.3">C</text>
<text x="195.8" y="127.4">K5</text>
<text x="195.8" y="130">K7</text>
<text x="202.4" y="126.2">VSS</text>
<text x="202.4" y="128.7">VSS</text>
<text x="202.4" y="131.3">VSS</text>
<text x="215.2" y="128.7">VDDPLL</text>
<text x="228.1" y="127.4">L4</text>
<text x="291.5" y="131.3">C</text>
<text x="194.6" y="135.1">K10</text>
<text x="195.8" y="132.5">K9</text>
<text x="196" y="137.6">L2</text>
<text x="202.4" y="133.8">VSS</text>
<text x="202.4" y="136.4">VSS</text>
<text x="228.1" y="137.6">K4</text>
<text x="202.4" y="138.9">VSS/T</text>
<text x="216" y="138.9">VSSPLL</text>
<text x="3.9" y="179.6">D</text>
<text x="291.4" y="179.6">D</text>
<text x="38.2" y="199.9">1</text>
<text x="111.3" y="199.9">2</text>
<text x="184.5" y="199.9">3</text>
<text x="257.6" y="199.9">4</text>
</g>
<g font-size="2.3" fill="#000080">
<text x="83.6" y="28.2">U2</text>
<text x="55.6" y="35.9">150K-1%</text>
<text x="68.3" y="32.3">L1</text>
<text x="200.6" y="30.8">U1C</text>
<text x="208.3" y="33.3">POWER</text>
<text x="50.3" y="39.4">C2</text>
<text x="50.3" y="42">10u</text>
<text x="55.6" y="38.4">R1</text>
<text x="68.1" y="39.4">C3</text>
<text x="68.3" y="36.9">2.2uH-DCR&lt;0.1R-1.5A</text>
<text x="68.3" y="40.9">18p</text>
<text x="115.1" y="36.1">C1</text>
<text x="50.3" y="45.3">R2</text>
<text x="115.1" y="43.2">10u</text>
<text x="115.1" y="46.3">C4</text>
<text x="152.3" y="46">0R(NC)</text>
<text x="50.3" y="49.3">300K-1%</text>
<text x="68.3" y="52.7">L2</text>
<text x="115.1" y="53.4">10u</text>
<text x="154.9" y="48.6">R7</text>
<text x="50.3" y="59.8">C6</text>
<text x="55.6" y="58.8">R3</text>
<text x="55.6" y="56.2">680K-1%</text>
<text x="68.1" y="59.8">C7</text>
<text x="68.3" y="57">2.2uH-DCR&lt;0.1R-1.5A</text>
<text x="115.1" y="56.5">C5</text>
<text x="154.9" y="58.8">0R</text>
<text x="215.9" y="58.8">3.3V</text>
<text x="50.3" y="62.3">10u</text>
<text x="50.3" y="65.6">R4</text>
<text x="68.1" y="62.3">18p</text>
<text x="115.1" y="63.6">10u</text>
<text x="154.9" y="61.3">R8</text>
<text x="50.3" y="69.7">150K-1%</text>
<text x="115.1" y="66.6">C8</text>
<text x="55.6" y="76.6">300K-1%</text>
<text x="68.3" y="73">L3</text>
<text x="68.3" y="77.3">2.2uH-DCR&lt;0.1R-1.5A</text>
<text x="115.1" y="73.7">1u</text>
<text x="50.3" y="80.1">C10</text>
<text x="50.3" y="82.7">10u</text>
<text x="55.6" y="79.1">R5</text>
<text x="68.1" y="80.1">C11</text>
<text x="68.1" y="82.7">18p</text>
<text x="215.9" y="79.1">1.8V</text>
<text x="237.3" y="83.9">1u</text>
<text x="50.3" y="86">R6</text>
<text x="241.3" y="84.2">C9</text>
<text x="50.3" y="90">150K-1%</text>
<text x="83.6" y="107.6">EA3036</text>
<text x="215.9" y="122.3">0.9V Core</text>
<text x="50.3" y="128.4">C12</text>
<text x="50.3" y="131">10u</text>
<text x="57.9" y="128.4">C13</text>
<text x="57.9" y="131">10u</text>
<text x="65.5" y="128.4">C14</text>
<text x="65.5" y="131">100nf</text>
<text x="73.2" y="128.4">C15</text>
<text x="73.2" y="131">100nf</text>
<text x="80.8" y="128.4">C16</text>
<text x="80.8" y="131">100nf</text>
<text x="88.4" y="128.4">C17</text>
<text x="88.4" y="131">100nf</text>
<text x="96.1" y="128.4">C18</text>
<text x="96.1" y="131">100nf</text>
<text x="103.7" y="128.4">C19</text>
<text x="103.7" y="131">100nf</text>
<text x="111.3" y="128.4">C20</text>
<text x="111.3" y="131">100nf</text>
<text x="119" y="128.4">C21</text>
<text x="119" y="131">100nf</text>
<text x="215.9" y="132.5">0.9V</text>
<text x="215.9" y="135.1">ANALOG</text>
<text x="226.1" y="135.1">100nf</text>
<text x="228.6" y="132.5">C22</text>
<text x="241.3" y="132.5">C23</text>
<text x="241.3" y="135.1">10uf</text>
<text x="203.2" y="142.7">VSS</text>
<text x="200.6" y="145.2">K210</text>
<text x="50.3" y="151.3">C24</text>
<text x="50.3" y="153.9">10u</text>
<text x="57.9" y="151.3">C25</text>
<text x="57.9" y="153.9">10u</text>
<text x="73.2" y="151.3">C26</text>
<text x="73.2" y="153.9">100nf</text>
<text x="80.8" y="151.3">C27</text>
<text x="80.8" y="153.9">100nf</text>
<text x="88.4" y="151.3">C28</text>
<text x="88.4" y="153.9">100nf</text>
<text x="103.7" y="151.3">C29</text>
<text x="103.7" y="153.9">100nf</text>
<text x="111.3" y="151.3">C30</text>
<text x="111.3" y="153.9">100nf</text>
<text x="119" y="151.3">C31</text>
<text x="119" y="153.9">100nf</text>
<text x="134.2" y="151.3">C46</text>
<text x="134.2" y="153.9">100nf</text>
<text x="141.9" y="151.3">C47</text>
<text x="141.9" y="153.9">100nf</text>
<text x="50.3" y="174.2">C32</text>
<text x="50.3" y="176.8">10u</text>
<text x="57.9" y="174.2">C33</text>
<text x="57.9" y="176.8">10u</text>
<text x="73.2" y="174.2">C34</text>
<text x="73.2" y="176.8">100nf</text>
<text x="80.8" y="174.2">C49</text>
<text x="80.8" y="176.8">100nf</text>
<text x="88.4" y="174.2">C50</text>
<text x="88.4" y="176.8">100nf</text>
</g>
<g font-size="2.3" fill="#800000">
<text x="41" y="34.6">0V9</text>
<text x="124.8" y="34.6">5V</text>
<text x="231.7" y="33.3">3V3</text>
<text x="55.6" y="40.9">Ra</text>
<text x="73.9" y="40.9">Vadj</text>
<text x="127.4" y="39.7">GND</text>
<text x="150.3" y="38.4">3V3</text>
<text x="37.4" y="47.3">GND</text>
<text x="55.6" y="46">Rb</text>
<text x="124.8" y="44.7">5V</text>
<text x="236.8" y="47.3">3V3</text>
<text x="244.4" y="44.7">Vb</text>
<text x="61.6" y="48.6">Vout = 0.6*(1 + Ra/Rb)</text>
<text x="127.4" y="49.8">GND</text>
<text x="41" y="54.9">3V3</text>
<text x="124.8" y="54.9">5V</text>
<text x="165.5" y="54.9">Vb</text>
<text x="231.7" y="58.8">3V3</text>
<text x="55.6" y="61.3">Ra</text>
<text x="124.8" y="65.1">5V</text>
<text x="127.4" y="60">GND</text>
<text x="231.7" y="61.3">1V8</text>
<text x="37.4" y="67.6">GND</text>
<text x="55.6" y="66.4">Rb</text>
<text x="59.1" y="68.9">Vout = 0.6*(1 + Ra/Rb)</text>
<text x="127.4" y="70.2">GND</text>
<text x="150.3" y="71.5">1V8</text>
<text x="41" y="75.3">1V8</text>
<text x="114.6" y="75.3">5V</text>
<text x="55.6" y="81.7">Ra</text>
<text x="231.7" y="81.7">0V9</text>
<text x="37.4" y="88">GND</text>
<text x="55.6" y="86.7">Rb</text>
<text x="59.1" y="91.8">Vout = 0.6*(1 + Ra/Rb)</text>
<text x="117.2" y="93.1">GND</text>
<text x="93.9" y="112.2">GND</text>
<text x="46" y="119.8">3V3</text>
<text x="257.1" y="128.7">0V9</text>
<text x="45.5" y="140.2">GND</text>
<text x="46" y="142.7">0V9</text>
<text x="262.2" y="138.9">GND</text>
<text x="190.5" y="145.2">GND</text>
<text x="45.5" y="163.1">GND</text>
<text x="46" y="165.6">1V8</text>
<text x="45.5" y="186">GND</text>
</g>
<g font-size="1.6" fill="#000080">
<text x="241.3" y="125.1">FB2</text>
<text x="236.3" y="126.6">CBW100505U601T</text>
<text x="236.3" y="140.3">CBW100505U601T</text>
<text x="243.9" y="142.9">FB3</text>
</g>
</svg>
